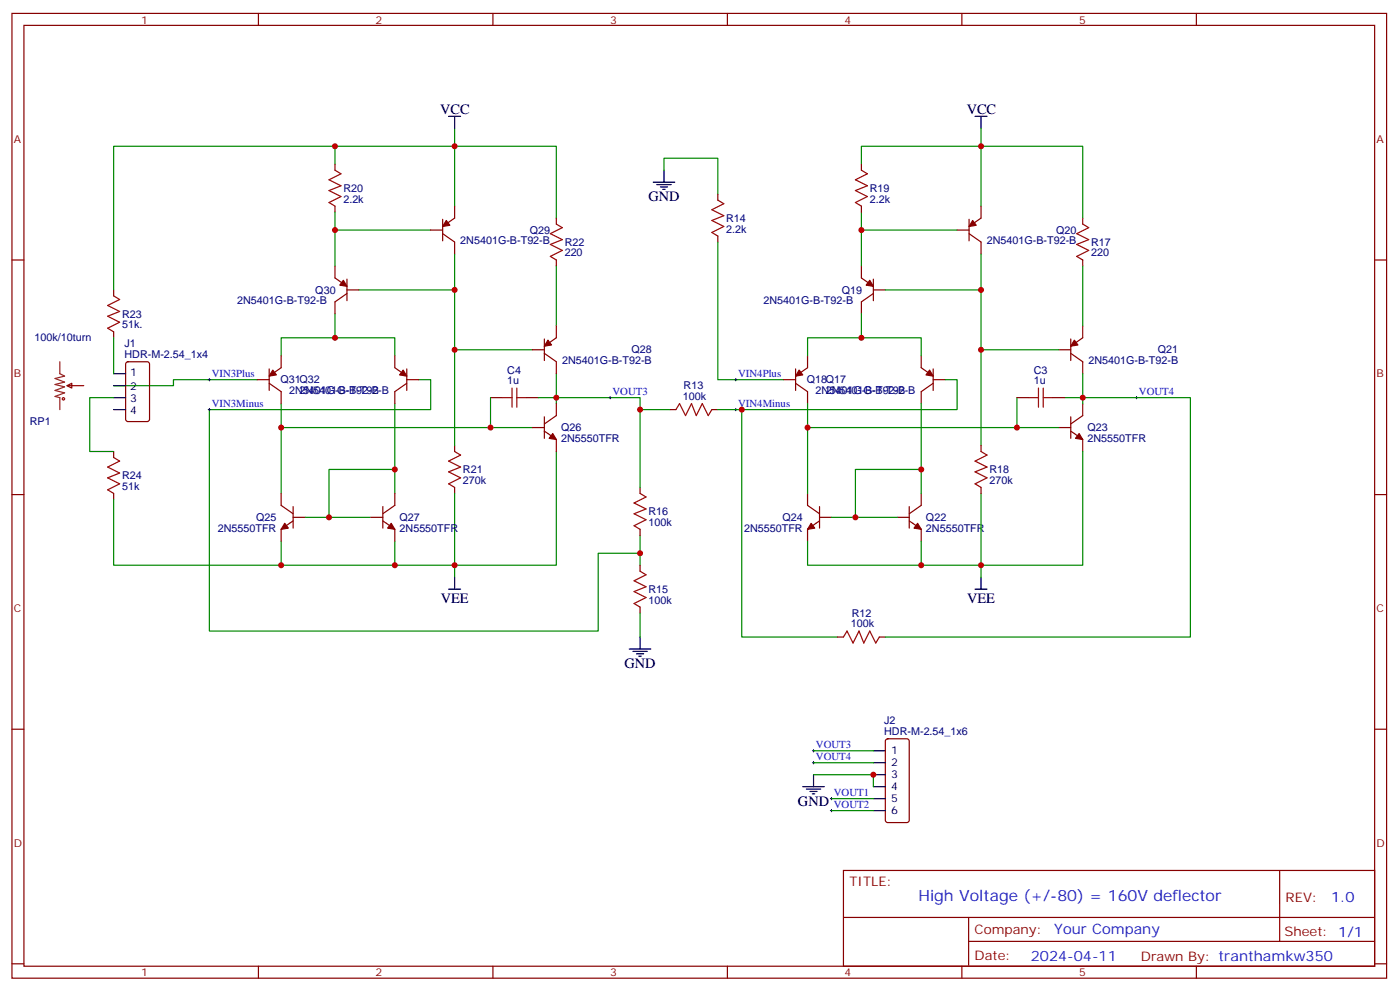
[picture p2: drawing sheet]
<svg xmlns="http://www.w3.org/2000/svg" width="413mm" height="292mm" viewBox="0 0 413 292" stroke-linecap="round" stroke-linejoin="round" font-family="sans-serif">
<g fill="none" stroke="#870000" stroke-width=".35">
<path d="M3.5 4h405.4v284.3h-405.4zM7.1 7.5h398.2v277.3h-398.2zM76.2 4v3.5M145.3 4v3.5M214.5 4v3.5M283.6 4v3.5M352.8 4v3.5M98.8 48.4v1.8M211.7 57.2v1.8M254 48.4v1.8M3.5 76.6h3.6M98.8 60.7v1.8"/>
<path d="M98.8 78.4v3.5l3.5 2.5M127 67.8h3.5M130.5 68.9l3.6 2.4v3.6M130.5 64.6v6.4M134.1 60.7v3.6l-3.6 2.4M164 64.3v1.7M164 76.6v1.8M211.7 69.6v1.7M254 60.7v1.8M254 78.4v3.5l3.5 2.5M282.2 67.8h3.6M285.8 68.9l3.5 2.4v3.6"/>
<path d="M285.8 64.6v6.4M289.3 60.7v3.6l-3.5 2.4M319.3 64.3v1.7M319.3 76.6v1.8M405.3 76.6h3.6M33.5 85.4v1.8M33.5 97.8v1.8M102.3 85.4h3.5M102.3 86.5l-3.5 2.5v3.5M102.3 82.3v6.3M160.5 99.9v6.4M164 96v3.6l-3.5 2.4"/>
<path d="M257.5 86.5l-3.5 2.5v3.5M257.5 85.4h3.6M257.5 82.3v6.3M315.7 99.9v6.4M319.3 96v3.6l-3.6 2.4M19.8 113.7l1.4-.7v1.4zM19.8 113.7h4.9M37.3 106.8l.4-.2h5.7l.6 .4 .1 16.5-.5 .7h-5.9l-.6-.4-.1-16.5zM75.8 111.9h3.6M79.4 113l3.5 2.4v3.6M79.4 108.7v6.4M82.9 104.8v3.6l-3.5 2.4"/>
<path d="M116.4 104.8v3.6l3.5 2.4M119.9 111.9h3.6M119.9 113l-3.5 2.4v3.6M119.9 108.7v6.4M144.6 117.2h3.6M155.2 117.2h3.5M157 103.1h3.5M160.5 104.1l3.5 2.5v3.5M164 119v3.5l-3.5 2.5M231.1 111.9h3.5M234.6 113l3.5 2.4v3.6M234.6 108.7v6.4"/>
<path d="M238.1 104.8v3.6l-3.5 2.4M271.6 104.8v3.6l3.6 2.4M275.2 113l-3.6 2.4v3.6M275.2 111.9h3.5M275.2 108.7v6.4M299.9 117.2h3.5M310.4 117.2h3.6M312.2 103.1h3.5M315.7 104.1l3.6 2.5v3.5M319.3 119v3.5l-3.6 2.5M33.5 133.1v1.7M134.1 131.3v1.8"/>
<path d="M157 126h3.5M160.5 122.8v6.4M160.5 127.1l3.5 2.4v3.6M197.6 120.7h1.7M209.9 120.7h1.8M289.3 131.3v1.8M312.2 126h3.5M315.7 127.1l3.6 2.4v3.6M315.7 122.8v6.4M3.5 145.8h3.6M33.5 145.4v1.8M82.9 145.4v3.5l3.5 2.5"/>
<path d="M86.4 152.5h3.6M86.4 149.3v6.3M86.4 153.5l-3.5 2.5v3.5M109.4 152.5h3.5M112.9 149.3v6.3M112.9 153.5l3.5 2.5v3.5M116.4 145.4v3.5l-3.5 2.5M134.1 143.7v1.7M188.7 143.7v1.7M188.7 156v1.8M238.1 145.4v3.5l3.6 2.5M241.7 153.5l-3.6 2.5v3.5"/>
<path d="M241.7 152.5h3.5M241.7 149.3v6.3M264.6 152.5h3.5M268.1 153.5l3.5 2.5v3.5M268.1 149.3v6.3M271.6 145.4v3.5l-3.5 2.5M289.3 143.7v1.7M405.3 145.8h3.6M188.7 166.6v1.7M188.7 178.9v1.8M246.9 187.7h1.8M259.3 187.7h1.8"/>
<path d="M3.5 214.9h3.6M261.3 217.9l.5-.2h5.6l.7 .5v23.5l-.5 .7h-5.8l-.7-.4v-23.6zM405.3 214.9h3.6M248.7 256.5h156.6v28.3h-156.6zM377.3 256.6v20.8M248.7 270.4h156.5M285.6 277.4h119.6M285.6 270.4v14.1M3.5 284.1h3.6M76.2 284.8v3.5M145.3 284.8v3.5M214.5 284.8v3.5"/>
<path d="M283.6 284.8v3.5M352.8 284.8v3.5M405.3 284.1h3.6"/>
</g>
<g fill="none" stroke="#008700" stroke-width=".35">
<path d="M134.1 37.8v5.3h29.9v21.2M289.3 37.8v5.3h30v21.2M98.8 48.4v-5.3h35.3v17.6M98.8 43.1h-65.3v42.3M195.8 50.2v-3.6h15.9v10.6M254 48.4v-5.3h35.3v17.6M98.8 67.8h28.2M98.8 62.5v15.9M134.1 74.9v56.4M164 78.4v17.6M211.7 71.3v40.6h19.4M254 62.5v15.9"/>
<path d="M254 67.8h28.2M289.3 74.9v56.4M319.3 78.4v17.6M33.5 99.6v10.5M98.8 92.5v7.1M105.8 85.4h28.3M254 92.5v7.1M261.1 85.4h28.2M33.5 117.2h-7v15.9h7M75.8 111.9h-24.6v1.8h-17.7M82.9 104.8v-5.2h33.5v5.2M82.9 119v26.4"/>
<path d="M116.4 119v26.4M123.5 111.9h3.5v8.8h-65.3v65.3h114.7v-22.9h12.3M134.1 103.1h22.9M144.6 117.2v8.8M158.7 117.2h30v26.5M164 110.1v8.9M238.1 104.8v-5.2h33.5v5.2M238.1 119v26.4M271.6 119v26.4M278.7 111.9h3.5v8.8h-70.5M289.3 103.1h22.9M299.9 117.2v8.8"/>
<path d="M314 117.2h37v70.5h-89.9M319.3 110.1v8.9M82.9 126h74.1M116.4 138.4h-19.4v14.1M164 133.1v33.5h-81.1v-7.1M188.7 120.7h8.9M218.7 120.7v67h28.2M238.1 126h74.1M271.6 138.4h-19.4v14.1M319.3 133.1v33.5h-81.2v-7.1M33.5 147.2v19.4h49.4M90 152.5h19.4"/>
<path d="M116.4 159.5v7.1M134.1 145.4v24.7M188.7 157.8v8.8M245.2 152.5h19.4M271.6 159.5v7.1M289.3 145.4v24.7M188.7 180.7v7M239.9 228.3h17.6v3.5M239.9 224.8h17.6M239.9 221.3h17.6M245.2 235.4h12.3M245.2 238.9h12.3"/>
</g>
<g fill="none" stroke="#a10000" stroke-width=".35">
<path d="M98.8 50.2l1.7 1-3.5 1.8 3.5 1.8-3.5 1.4 3.5 1.7-3.5 1.8 1.8 1M211.7 59l1.7 1-3.5 1.8 3.5 1.8-3.5 1.4 3.5 1.7-3.5 1.8 1.8 1.1M254 50.2l1.8 1-3.6 1.8 3.6 1.8-3.6 1.4 3.6 1.7-3.6 1.8 1.8 1M164 66l1.8 1.1-3.5 1.8 3.5 1.7-3.5 1.4 3.5 1.8-3.5 1.8 1.7 1M319.3 66l1.7 1.1-3.5 1.8 3.5 1.7-3.5 1.4 3.5 1.8-3.5 1.8 1.8 1M33.5 87.2l1.8 1.1-3.6 1.7 3.6 1.8-3.6 1.4 3.6 1.8-3.6 1.7 1.8 1.1M148.2 117.2h2.8M151 114.4v5.6M152.4 117.2h2.8M152.4 114.4v5.6M303.4 117.2h2.8M306.2 114.4v5.6"/>
<path d="M307.6 117.2h2.8M307.6 114.4v5.6M33.5 134.8l1.8 1.1-3.6 1.8 3.6 1.7-3.6 1.4 3.6 1.8-3.6 1.8 1.8 1M134.1 133.1l1.7 1-3.5 1.8 3.5 1.8-3.5 1.4 3.5 1.7-3.5 1.8 1.8 1.1M199.3 120.7l1.1-1.7 1.7 3.5 1.8-3.5 1.4 3.5 1.8-3.5 1.7 3.5 1.1-1.8M289.3 133.1l1.7 1-3.5 1.8 3.5 1.8-3.5 1.4 3.5 1.7-3.5 1.8 1.8 1.1M188.7 145.4l1.8 1.1-3.5 1.7 3.5 1.8-3.5 1.4 3.5 1.8-3.5 1.7 1.7 1.1M188.7 168.3l1.8 1.1-3.5 1.8 3.5 1.7-3.5 1.4 3.5 1.8-3.5 1.8 1.7 1M248.7 187.7l1.1-1.7 1.7 3.5 1.8-3.5 1.4 3.5 1.8-3.5 1.7 3.5 1.1-1.8"/>
<circle cx="18.7" cy="117.5" r=".35"/>
</g>
<g fill="none" stroke="#000" stroke-width=".35">
<path d="M132.3 34.3h3.5M134.1 34.3v3.5M287.5 34.3h3.5M289.3 34.3v3.5M192.6 53.7h6.4M193.7 54.4h4.2M194.7 55.1h2.1M195.4 55.8h.7M195.8 50.2v3.5M33.5 110.1h3.5M33.5 113.7h3.5M33.5 117.2h3.5"/>
<path d="M33.5 120.7h3.5M132.3 173.6h3.5M134.1 170.1v3.5M287.5 173.6h3.5M289.3 170.1v3.5M185.6 191.3h6.3M186.6 192h4.3M187.7 192.7h2.1M188.4 193.4h.7M188.7 187.7v3.6M236.7 231.8h6.4M237.8 232.6h4.2"/>
<path d="M238.8 233.3h2.1M239.5 234h.7M239.9 228.3v3.5M257.5 221.3h3.6M257.5 224.8h3.6M257.5 228.3h3.6M257.5 231.8h3.6M257.5 235.4h3.6M257.5 238.9h3.6"/>
</g>
<g fill="#870000" stroke="#870000" stroke-width=".35">
<path d="M274.1 109.1l1.1 1.7-2.2-.3z"/>
<path d="M235.7 109.1l1 1.4-2.1 .3z"/>
<path d="M256.5 82.6l1 1.8-2.1-.4z"/>
<path d="M286.8 65l1.1 1.4-2.1 .3z"/>
<path d="M316.8 100.3l1.1 1.4-2.2 .3z"/>
<path d="M270.6 154.2l1 1.8-2.1-.4z"/>
<path d="M318.2 127.8l1.1 1.7-2.2-.3z"/>
<path d="M239.2 154.2l1 1.4-2.1 .4z"/>
<path d="M84 154.2l1 1.4-2.1 .4z"/>
<path d="M163 127.8l1 1.7-2.1-.3z"/>
<path d="M115.4 154.2l1 1.8-2.1-.4z"/>
<path d="M161.6 100.3l1 1.4-2.1 .3z"/>
<path d="M131.6 65l1 1.4-2.1 .3z"/>
<path d="M101.2 82.6l1.1 1.8-2.1-.4z"/>
<path d="M80.4 109.1l1.1 1.4-2.1 .3z"/>
<path d="M118.9 109.1l1 1.7-2.1-.3z"/>
</g>
<g fill="none" stroke="#000" stroke-width=".29">
<path d="M61.4 111.9h.7M61.7 111.5v.8M179.6 117.2h.7M179.9 116.8v.7M216.6 111.9h.7M217 111.5v.8M334.8 117.2h.7M335.1 116.8v.7M61.4 120.7h.7M61.7 120.4v.7M216.6 120.7h.7M217 120.4v.7"/>
<path d="M239.5 221.3h.7M239.5 224.8h.7M239.9 220.9v.7M239.9 224.4v.7M244.8 235.4h.7M244.8 238.9h.7M245.2 235v.7M245.2 238.5v.8"/>
</g>
<path d="M17.6 106.6v3.5l1.4 .7-2.8 .7 2.8 1.1-2.8 .7 2.8 .7-2.8 1.1 2.8 .7-2.8 1 1.4 .4v3.5" fill="none" stroke="#8c2424" stroke-width=".35"/>
<g fill="#c00">
<circle cx="218.7" cy="120.7" r=".88"/>
<circle cx="188.7" cy="120.7" r=".88"/>
<circle cx="188.7" cy="163.1" r=".88"/>
<circle cx="289.3" cy="43.1" r=".88"/>
<circle cx="254" cy="67.8" r=".88"/>
<circle cx="289.3" cy="85.4" r=".88"/>
<circle cx="289.3" cy="103.1" r=".88"/>
<circle cx="254" cy="99.6" r=".88"/>
<circle cx="271.6" cy="138.4" r=".88"/>
<circle cx="252.2" cy="152.5" r=".88"/>
<circle cx="271.6" cy="166.6" r=".88"/>
<circle cx="289.3" cy="166.6" r=".88"/>
<circle cx="238.1" cy="126" r=".88"/>
<circle cx="319.3" cy="117.2" r=".88"/>
<circle cx="299.9" cy="126" r=".88"/>
<circle cx="144.6" cy="126" r=".88"/>
<circle cx="164" cy="117.2" r=".88"/>
<circle cx="82.9" cy="126" r=".88"/>
<circle cx="134.1" cy="166.6" r=".88"/>
<circle cx="116.4" cy="166.6" r=".88"/>
<circle cx="97" cy="152.5" r=".88"/>
<circle cx="116.4" cy="138.4" r=".88"/>
<circle cx="98.8" cy="99.6" r=".88"/>
<circle cx="134.1" cy="103.1" r=".88"/>
<circle cx="134.1" cy="85.4" r=".88"/>
<circle cx="98.8" cy="67.8" r=".88"/>
<circle cx="134.1" cy="43.1" r=".88"/>
<circle cx="98.8" cy="43.1" r=".88"/>
<circle cx="82.9" cy="166.6" r=".88"/>
<circle cx="257.5" cy="228.3" r=".88"/>
</g>
<text font-size="4.6" fill="#00f" x="270.8" y="265.6">High Voltage (+/-80) = 160V deflector</text>
<g font-size="4.2">
<text x="129.8" y="33.6">VCC</text>
<text x="285" y="33.6">VCC</text>
<text x="191.2" y="59.3">GND</text>
<text x="129.9" y="177.7">VEE</text>
<text x="285.2" y="177.7">VEE</text>
<text x="184.1" y="196.9">GND</text>
<text x="235.3" y="237.5">GND</text>
</g>
<g font-size="4.2" fill="#00f">
<text x="392.5" y="265.8">1.0</text>
<text x="310.9" y="275.4">Your Company</text>
<text x="304" y="283.2">2024-04-11</text>
</g>
<g font-size="3.9" fill="#800">
<text x="250.5" y="261.1">TITLE:</text>
<text x="379.1" y="265.8">REV:</text>
<text x="287.4" y="275.3">Company:</text>
<text x="378.7" y="275.9">Sheet: 1/1</text>
<text x="287.4" y="283">Date:</text>
<text x="336.4" y="283.1">Drawn By: tranthamkw350</text>
</g>
<g font-size="3.2" fill="#800">
<text x="41.6" y="6.9">1</text>
<text x="110.8" y="6.9">2</text>
<text x="179.9" y="6.9">3</text>
<text x="249.1" y="6.9">4</text>
<text x="318.2" y="6.9">5</text>
<text x="4.1" y="42.1">A</text>
<text x="405.9" y="42.1">A</text>
<text x="4.1" y="111.2">B</text>
<text x="405.9" y="111.2">B</text>
<text x="4.1" y="180.3">C</text>
<text x="405.9" y="180.3">C</text>
<text x="4.1" y="249.5">D</text>
<text x="405.9" y="249.5">D</text>
<text x="41.6" y="287.8">1</text>
<text x="110.8" y="287.8">2</text>
<text x="179.9" y="287.8">3</text>
<text x="249.1" y="287.8">4</text>
<text x="318.2" y="287.8">5</text>
</g>
<g font-size="3.2" fill="#000080">
<text x="101.2" y="59.7">2.2k</text>
<text x="101.2" y="56.6">R20</text>
<text x="256.5" y="59.7">2.2k</text>
<text x="256.5" y="56.6">R19</text>
<text x="214.1" y="65.4">R14</text>
<text x="156.2" y="68.9">Q29</text>
<text x="214.1" y="68.6">2.2k</text>
<text x="311.4" y="68.9">Q20</text>
<text x="135.7" y="72">2N5401G-B-T92-B</text>
<text x="166.5" y="75.6">220</text>
<text x="166.5" y="72.4">R22</text>
<text x="291" y="72">2N5401G-B-T92-B</text>
<text x="321.7" y="75.6">220</text>
<text x="321.7" y="72.4">R17</text>
<text x="69.9" y="89.7">2N5401G-B-T92-B</text>
<text x="93" y="86.5">Q30</text>
<text x="225.1" y="89.7">2N5401G-B-T92-B</text>
<text x="248.2" y="86.5">Q19</text>
<text x="36" y="93.6">R23</text>
<text x="10.2" y="100.6">100k/10turn</text>
<text x="36" y="96.8">51k.</text>
<text x="36.7" y="105.6">HDR-M-2.54_1x4</text>
<text x="36.7" y="102.4">J1</text>
<text x="165.7" y="107.3">2N5401G-B-T92-B</text>
<text x="186.2" y="104.1">Q28</text>
<text x="320.9" y="107.3">2N5401G-B-T92-B</text>
<text x="341.4" y="104.1">Q21</text>
<text x="82.7" y="113">Q31Q32</text>
<text x="149.6" y="113.3">1u</text>
<text x="149.6" y="110.1">C4</text>
<text x="237.9" y="113">Q18Q17</text>
<text x="304.8" y="113.3">1u</text>
<text x="304.8" y="110.1">C3</text>
<text x="85.3" y="116.1">2N5401G-B-T92-B</text>
<text x="88.3" y="116.1">2N5401G-B-T92-B</text>
<text x="201.3" y="117.9">100k</text>
<text x="201.6" y="114.7">R13</text>
<text x="240.5" y="116.1">2N5401G-B-T92-B</text>
<text x="243.5" y="116.1">2N5401G-B-T92-B</text>
<text x="8.8" y="125.3">RP1</text>
<text x="165.5" y="130.2">2N5550TFR</text>
<text x="165.5" y="127.1">Q26</text>
<text x="320.7" y="130.2">2N5550TFR</text>
<text x="320.7" y="127.1">Q23</text>
<text x="36" y="141.2">R24</text>
<text x="136.5" y="142.7">270k</text>
<text x="136.5" y="139.5">R21</text>
<text x="291.7" y="142.7">270k</text>
<text x="291.7" y="139.5">R18</text>
<text x="36" y="144.4">51k</text>
<text x="75.5" y="153.5">Q25</text>
<text x="117.8" y="153.5">Q27</text>
<text x="191.2" y="155">100k</text>
<text x="191.2" y="151.8">R16</text>
<text x="230.7" y="153.5">Q24</text>
<text x="273" y="153.5">Q22</text>
<text x="64.2" y="156.7">2N5550TFR</text>
<text x="117.8" y="156.7">2N5550TFR</text>
<text x="219.4" y="156.7">2N5550TFR</text>
<text x="273" y="156.7">2N5550TFR</text>
<text x="191.2" y="177.9">100k</text>
<text x="191.2" y="174.8">R15</text>
<text x="250.9" y="184.9">100k</text>
<text x="251.2" y="181.9">R12</text>
<text x="260.7" y="213.5">J2</text>
<text x="260.7" y="216.7">HDR-M-2.54_1x6</text>
</g>
<g font-size="3.2">
<text x="38.3" y="110.8">1</text>
<text x="38.3" y="115.1">2</text>
<text x="38.3" y="118.6">3</text>
<text x="38.3" y="122.1">4</text>
<text x="262.8" y="222.3">1</text>
<text x="262.8" y="225.8">2</text>
<text x="262.8" y="229.4">3</text>
<text x="262.8" y="232.9">4</text>
<text x="262.8" y="236.4">5</text>
<text x="262.8" y="240">6</text>
</g>
<g font-size="3.2" fill="#00f">
<text x="62.4" y="111">VIN3Plus</text>
<text x="217.7" y="111">VIN4Plus</text>
<text x="62.4" y="119.8">VIN3Minus</text>
<text x="180.6" y="116.3">VOUT3</text>
<text x="217.7" y="119.8">VIN4Minus</text>
<text x="335.8" y="116.3">VOUT4</text>
<text x="240.6" y="220.4">VOUT3</text>
<text x="240.6" y="223.9">VOUT4</text>
<text x="245.9" y="234.5">VOUT1</text>
<text x="245.9" y="238">VOUT2</text>
</g>
</svg>
